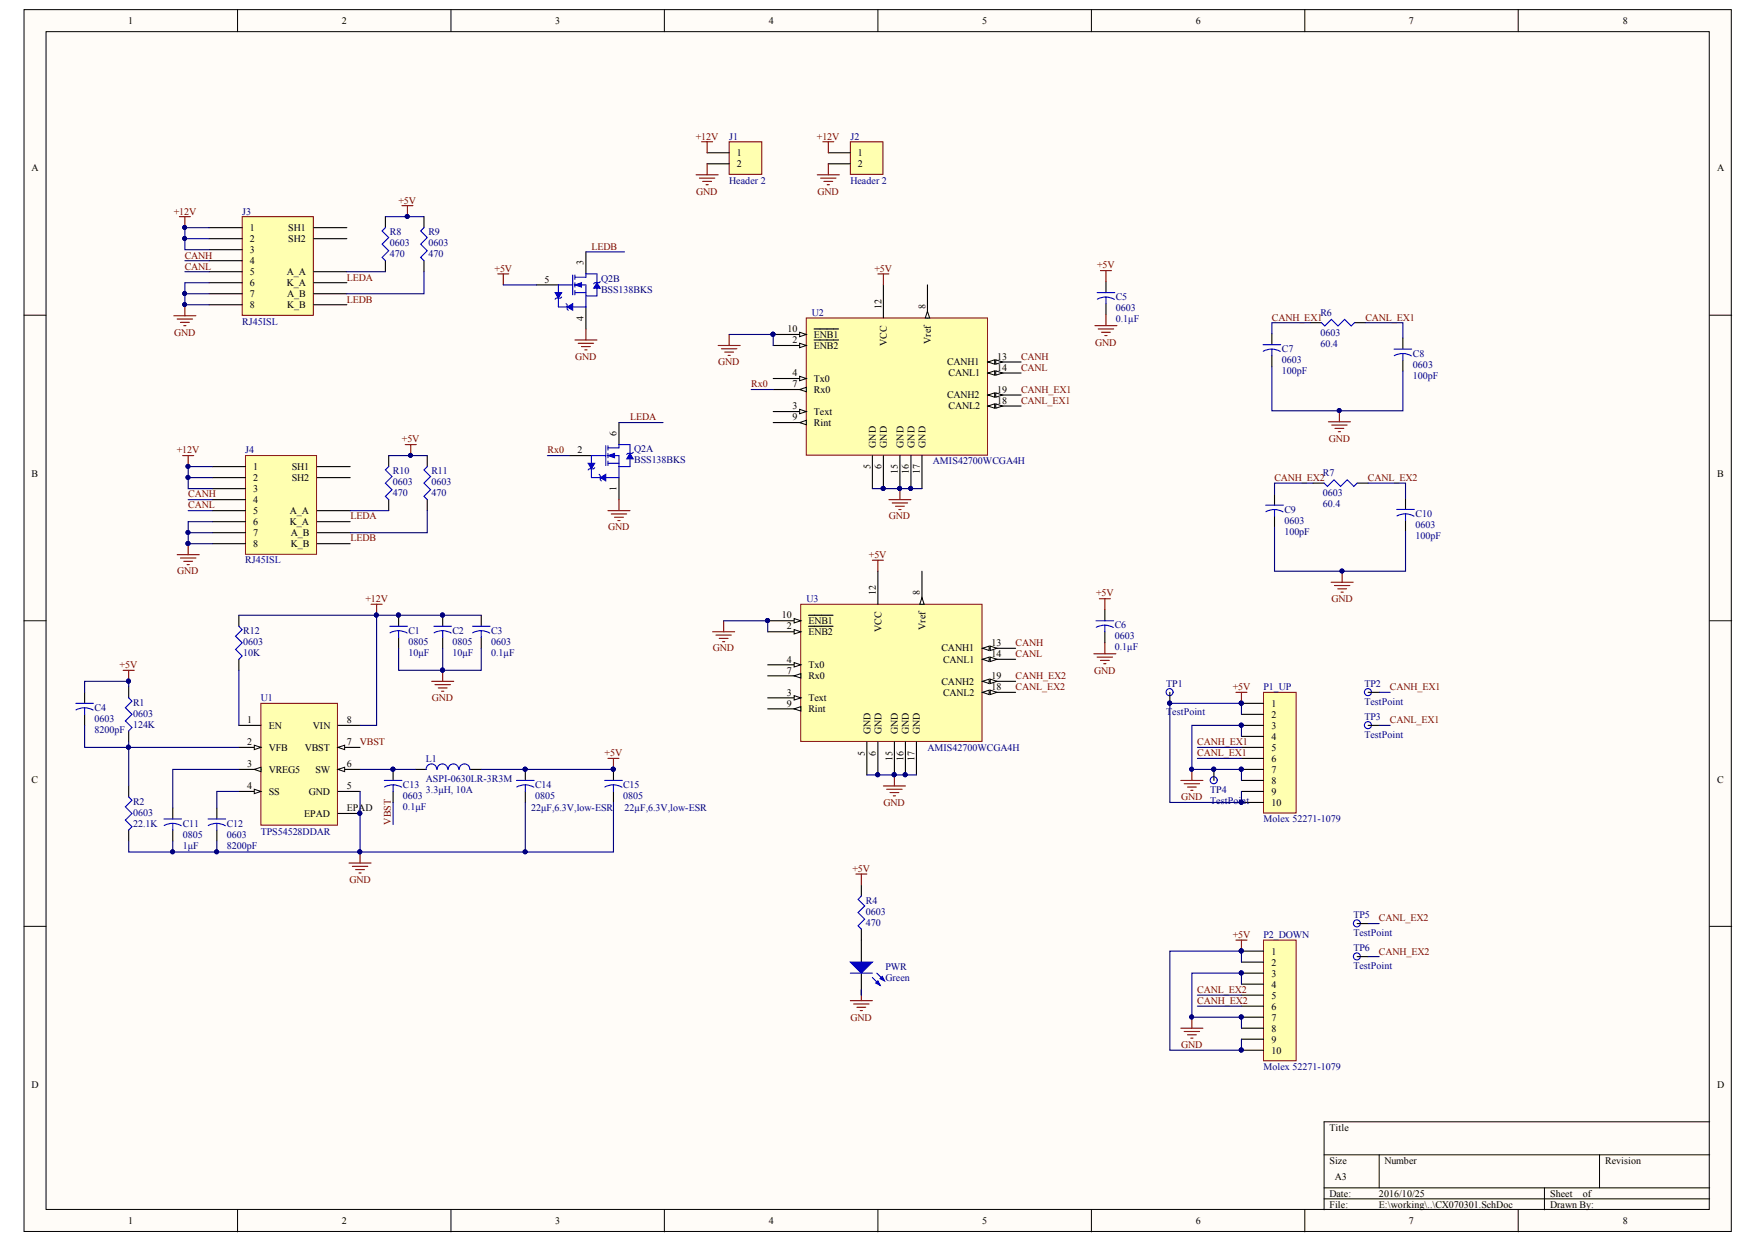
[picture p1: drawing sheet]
<svg xmlns="http://www.w3.org/2000/svg" width="297mm" height="210mm" viewBox="0 0 297 210" stroke-linecap="round" stroke-linejoin="round" font-family="sans-serif">
<g fill="#fffcf8" stroke="#000" stroke-width=".17">
<path d="M4.1 1.6h288.4v206.4h-288.4z"/>
<path d="M7.8 5.3h281v198.9h-281z"/>
</g>
<g fill="none" stroke="#000" stroke-width=".17">
<path d="M40.1 1.6v3.7M76.2 1.6v3.7M112.3 1.6v3.7M148.3 1.6v3.7M184.4 1.6v3.7M220.5 1.6v3.7M256.5 1.6v3.7M4.1 53.2h3.7M288.9 53.2h3.7M4.1 104.8h3.7M288.9 104.8h3.7M4.1 156.4h3.7"/>
<path d="M288.9 156.4h3.7M223.7 195h65.2M233 195v5.6M270.3 195v5.6M288.9 189.4h-65.2v14.9M40.1 204.3v3.7M76.2 204.3v3.7M112.3 204.3v3.7M148.3 204.3v3.7M184.4 204.3v3.7M220.5 204.3v3.7M223.7 200.6h65.2"/>
<path d="M223.7 202.5h65.2M256.5 204.3v3.7M261 200.6v3.7"/>
</g>
<path d="M40.9 36.6h12v16.6h-12z" fill="#ffffb0" stroke="#800000" stroke-width=".17"/>
<g fill="none" stroke="#000" stroke-width=".19">
<path d="M35.3 38.4h5.6M53 38.4h5.6M65.1 36.6v1.8M71.6 36.6v1.8M35.3 40.3h5.6M35.3 42.2h5.6M35.3 44h5.6M35.3 45.9h5.6M35.3 47.7h5.6M35.3 49.6h5.6M35.3 51.5h5.6M53 40.3h5.6"/>
<path d="M53 45.9h5.6M53 47.7h5.6M53 49.6h5.6M53 51.5h5.6M65.1 44v1.9M71.6 44v1.9"/>
</g>
<path d="M29.4 53.3h3.7M29.9 53.9h2.6M30.5 54.4h1.5M31.1 55h.3M31.2 51.5v1.8" fill="none" stroke="#800000" stroke-width=".19"/>
<circle cx="31.2" cy="51.4" r=".33" fill="#000080" stroke="#000080" stroke-width=".17"/>
<path d="M65.1 38.4l-.5 .6 1.1 1.1-1.1 1.1 1.1 1.1-1.1 1.2 .5 .5M71.6 38.4l-.5 .6 1.1 1.1-1.1 1.1 1.1 1.1-1.1 1.2 .5 .5" fill="none" stroke="#00f" stroke-width=".19"/>
<path d="M136.2 53.7h30.7v23.2h-30.7z" fill="#ffffb0" stroke="#800000" stroke-width=".17"/>
<path d="M130.6 58.3h5.6" fill="none" stroke="#000" stroke-width=".19"/>
<path d="M135.1 58l1.1 .3-1.1 .4z" fill="#fffcf8"/>
<path d="M135.1 58l1.1 .3-1.1 .4z" fill="none" stroke="#000" stroke-width=".17"/>
<path d="M137.5 57.4h4.2M130.6 69.5h5.6" fill="none" stroke="#000" stroke-width=".19"/>
<path d="M135.1 69.1l1.1 .4-1.1 .4z" fill="#fffcf8"/>
<path d="M135.1 69.1l1.1 .4-1.1 .4z" fill="none" stroke="#000" stroke-width=".17"/>
<path d="M130.6 63.9h5.6" fill="none" stroke="#000" stroke-width=".19"/>
<path d="M135.1 63.5l1.1 .4-1.1 .4z" fill="#fffcf8"/>
<path d="M135.1 63.5l1.1 .4-1.1 .4z" fill="none" stroke="#000" stroke-width=".17"/>
<path d="M130.6 65.8h5.6M147.4 76.9v5.6M149.3 76.9v5.6" fill="none" stroke="#000" stroke-width=".19"/>
<circle cx="149.2" cy="82.5" r=".33" fill="#000080" stroke="#000080" stroke-width=".17"/>
<path d="M135.1 65.8l1.1-.4v.8z" fill="#fffcf8"/>
<path d="M135.1 65.8l1.1-.4v.8z" fill="none" stroke="#000" stroke-width=".17"/>
<path d="M156.7 48.1v5.6" fill="none" stroke="#000" stroke-width=".19"/>
<path d="M156.7 52.6l.4 1.1h-.8z" fill="#fffcf8"/>
<path d="M156.7 52.6l.4 1.1h-.8z" fill="none" stroke="#000" stroke-width=".17"/>
<path d="M130.6 71.4h5.6" fill="none" stroke="#000" stroke-width=".19"/>
<path d="M135.1 71.4l1.1-.4v.7z" fill="#fffcf8"/>
<path d="M135.1 71.4l1.1-.4v.7z" fill="none" stroke="#000" stroke-width=".17"/>
<path d="M130.6 56.5h5.6" fill="none" stroke="#000" stroke-width=".19"/>
<path d="M135.1 56.1l1.1 .4-1.1 .4z" fill="#fffcf8"/>
<path d="M135.1 56.1l1.1 .4-1.1 .4z" fill="none" stroke="#000" stroke-width=".17"/>
<path d="M137.5 55.6h4.2M149.3 48.1v5.6M166.9 61.1h5.6" fill="none" stroke="#000" stroke-width=".19"/>
<circle cx="130.6" cy="56.4" r=".33" fill="#000080" stroke="#000080" stroke-width=".17"/>
<path d="M166.9 61.1l1.2-.3v.7z" fill="#fffcf8"/>
<path d="M166.9 61.1l1.2-.3v.7z" fill="none" stroke="#000" stroke-width=".17"/>
<path d="M168.2 60.8l1.2 .3-1.2 .4z" fill="#fffcf8"/>
<path d="M168.2 60.8l1.2 .3-1.2 .4z" fill="none" stroke="#000" stroke-width=".17"/>
<path d="M166.9 63h5.6" fill="none" stroke="#000" stroke-width=".19"/>
<path d="M166.9 63l1.2-.4v.8z" fill="#fffcf8"/>
<path d="M166.9 63l1.2-.4v.8z" fill="none" stroke="#000" stroke-width=".17"/>
<path d="M168.2 62.6l1.2 .4-1.2 .4z" fill="#fffcf8"/>
<path d="M168.2 62.6l1.2 .4-1.2 .4z" fill="none" stroke="#000" stroke-width=".17"/>
<path d="M152.1 76.9v5.6M153.9 76.9v5.6M155.8 76.9v5.6M166.9 68.6h5.6" fill="none" stroke="#000" stroke-width=".19"/>
<g fill="#000080" stroke="#000080" stroke-width=".17">
<circle cx="152" cy="82.5" r=".33"/>
<circle cx="153.9" cy="82.5" r=".33"/>
</g>
<path d="M166.9 68.6l1.2-.4v.7z" fill="#fffcf8"/>
<path d="M166.9 68.6l1.2-.4v.7z" fill="none" stroke="#000" stroke-width=".17"/>
<path d="M168.2 68.2l1.2 .4-1.2 .3z" fill="#fffcf8"/>
<path d="M168.2 68.2l1.2 .4-1.2 .3z" fill="none" stroke="#000" stroke-width=".17"/>
<path d="M166.9 66.7h5.6" fill="none" stroke="#000" stroke-width=".19"/>
<path d="M166.9 66.7l1.2-.4v.8z" fill="#fffcf8"/>
<path d="M166.9 66.7l1.2-.4v.8z" fill="none" stroke="#000" stroke-width=".17"/>
<path d="M168.2 66.3l1.2 .4-1.2 .4z" fill="#fffcf8"/>
<path d="M168.2 66.3l1.2 .4-1.2 .4z" fill="none" stroke="#000" stroke-width=".17"/>
<g fill="#000080" stroke="#000080" stroke-width=".17">
<circle cx="149.2" cy="82.5" r=".33"/>
<circle cx="130.6" cy="56.4" r=".33"/>
<circle cx="152" cy="82.5" r=".33"/>
<circle cx="153.9" cy="82.5" r=".33"/>
</g>
<path d="M121.3 58.3h3.8M121.9 58.9h2.6M122.5 59.5h1.4M123.2 56.5v1.8M148.3 46.3h1.9M149.3 46.3v1.8M123 60h.4M150.2 84.4h3.7M150.8 84.9h2.6M151.3 85.5h1.5M151.9 86h.3M152.1 82.5v1.9" fill="none" stroke="#800000" stroke-width=".19"/>
<path d="M135.3 102h30.6v23.2h-30.6z" fill="#ffffb0" stroke="#800000" stroke-width=".17"/>
<path d="M129.7 106.7h5.6" fill="none" stroke="#000" stroke-width=".19"/>
<path d="M134.2 106.3l1.1 .4-1.1 .4z" fill="#fffcf8"/>
<path d="M134.2 106.3l1.1 .4-1.1 .4z" fill="none" stroke="#000" stroke-width=".17"/>
<path d="M129.7 117.8h5.6M136.6 105.8h4.2" fill="none" stroke="#000" stroke-width=".19"/>
<path d="M134.2 117.5l1.1 .3-1.1 .4z" fill="#fffcf8"/>
<path d="M134.2 117.5l1.1 .3-1.1 .4z" fill="none" stroke="#000" stroke-width=".17"/>
<path d="M129.7 112.3h5.6" fill="none" stroke="#000" stroke-width=".19"/>
<path d="M134.2 111.9l1.1 .4-1.1 .3z" fill="#fffcf8"/>
<path d="M134.2 111.9l1.1 .4-1.1 .3z" fill="none" stroke="#000" stroke-width=".17"/>
<path d="M129.7 114.1h5.6M146.5 125.3v5.6M148.3 125.3v5.6" fill="none" stroke="#000" stroke-width=".19"/>
<circle cx="148.3" cy="130.8" r=".33" fill="#000080" stroke="#000080" stroke-width=".17"/>
<path d="M134.2 114.1l1.1-.3v.7z" fill="#fffcf8"/>
<path d="M134.2 114.1l1.1-.3v.7z" fill="none" stroke="#000" stroke-width=".17"/>
<path d="M155.8 96.5v5.5" fill="none" stroke="#000" stroke-width=".19"/>
<path d="M155.8 100.9l.3 1.1h-.7z" fill="#fffcf8"/>
<path d="M155.8 100.9l.3 1.1h-.7z" fill="none" stroke="#000" stroke-width=".17"/>
<path d="M129.7 119.7h5.6" fill="none" stroke="#000" stroke-width=".19"/>
<path d="M134.2 119.7l1.1-.4v.8z" fill="#fffcf8"/>
<path d="M134.2 119.7l1.1-.4v.8z" fill="none" stroke="#000" stroke-width=".17"/>
<path d="M129.7 104.8h5.6" fill="none" stroke="#000" stroke-width=".19"/>
<path d="M134.2 104.5l1.1 .3-1.1 .4z" fill="#fffcf8"/>
<path d="M134.2 104.5l1.1 .3-1.1 .4z" fill="none" stroke="#000" stroke-width=".17"/>
<path d="M148.3 96.5v5.5M136.6 103.9h4.2M166 109.5h5.6" fill="none" stroke="#000" stroke-width=".19"/>
<circle cx="129.7" cy="104.8" r=".33" fill="#000080" stroke="#000080" stroke-width=".17"/>
<path d="M166 109.5l1.1-.4v.7z" fill="#fffcf8"/>
<path d="M166 109.5l1.1-.4v.7z" fill="none" stroke="#000" stroke-width=".17"/>
<path d="M167.3 109.1l1.1 .4-1.1 .3z" fill="#fffcf8"/>
<path d="M167.3 109.1l1.1 .4-1.1 .3z" fill="none" stroke="#000" stroke-width=".17"/>
<path d="M166 111.3h5.6" fill="none" stroke="#000" stroke-width=".19"/>
<path d="M166 111.3l1.1-.3v.7z" fill="#fffcf8"/>
<path d="M166 111.3l1.1-.3v.7z" fill="none" stroke="#000" stroke-width=".17"/>
<path d="M167.3 111l1.1 .3-1.1 .4z" fill="#fffcf8"/>
<path d="M167.3 111l1.1 .3-1.1 .4z" fill="none" stroke="#000" stroke-width=".17"/>
<path d="M166 116.9h5.6M151.1 125.3v5.6M153 125.3v5.6M154.8 125.3v5.6" fill="none" stroke="#000" stroke-width=".19"/>
<g fill="#000080" stroke="#000080" stroke-width=".17">
<circle cx="151.1" cy="130.8" r=".33"/>
<circle cx="152.9" cy="130.8" r=".33"/>
</g>
<path d="M166 116.9l1.1-.4v.8z" fill="#fffcf8"/>
<path d="M166 116.9l1.1-.4v.8z" fill="none" stroke="#000" stroke-width=".17"/>
<path d="M167.3 116.5l1.1 .4-1.1 .4z" fill="#fffcf8"/>
<path d="M167.3 116.5l1.1 .4-1.1 .4z" fill="none" stroke="#000" stroke-width=".17"/>
<path d="M166 115.1h5.6" fill="none" stroke="#000" stroke-width=".19"/>
<path d="M166 115.1l1.1-.4v.7z" fill="#fffcf8"/>
<path d="M166 115.1l1.1-.4v.7z" fill="none" stroke="#000" stroke-width=".17"/>
<path d="M167.3 114.7l1.1 .4-1.1 .3z" fill="#fffcf8"/>
<path d="M167.3 114.7l1.1 .4-1.1 .3z" fill="none" stroke="#000" stroke-width=".17"/>
<g fill="#000080" stroke="#000080" stroke-width=".17">
<circle cx="148.3" cy="130.8" r=".33"/>
<circle cx="129.7" cy="104.8" r=".33"/>
<circle cx="151.1" cy="130.8" r=".33"/>
<circle cx="152.9" cy="130.8" r=".33"/>
</g>
<path d="M147.4 94.6h1.9M148.3 94.6v1.9M120.4 106.7h3.7M121 107.2h2.6M121.5 107.8h1.5M122.1 108.4h.4M122.3 104.8v1.9M149.3 132.7h3.7M149.8 133.3h2.6M150.4 133.8h1.5M150.9 134.4h.4M151.1 130.9v1.8" fill="none" stroke="#800000" stroke-width=".19"/>
<path d="M41.5 76.9h12v16.7h-12z" fill="#ffffb0" stroke="#800000" stroke-width=".17"/>
<g fill="none" stroke="#000" stroke-width=".19">
<path d="M214.9 56.4v1.8M221.4 54.5h1.9M228.9 54.5h1.8M237 57.1v1.9M35.9 78.8h5.6M53.6 78.8h5.6M214.9 60.1v1.8M237 60.8v1.9M35.9 80.7h5.6M35.9 82.5h5.6M35.9 84.4h5.6M35.9 86.2h5.6"/>
<path d="M35.9 88.1h5.6M35.9 90h5.6M35.9 91.8h5.6M53.6 80.7h5.6M53.6 86.2h5.6M53.6 88.1h5.6M53.6 90h5.6M53.6 91.8h5.6M215.3 83.4v1.9M215.3 87.2v1.8M221.9 81.6h1.8M229.3 81.6h1.9"/>
<path d="M237.5 84.2v1.8M237.5 87.9v1.8"/>
</g>
<g fill="none" stroke="#00f" stroke-width=".19">
<path d="M213.4 58.2h3M214.9 59l.7 .1 .7 .2M214.9 59h-.8l-.7 .3M214.9 59v1.1M223.3 54.5l.5 .5 1.2-1.1 1.1 1.1 1.1-1.1 1.1 1.1 .6-.5M235.5 59h3M237 59.7l.8 .1 .7 .3M237 59.7l-.7 .1-.7 .3M237 59.7v1.1M213.9 85.3h2.9M215.3 86l.8 .2 .7 .2M215.3 86l-.7 .1-.7 .3"/>
<path d="M215.3 86v1.2M223.7 81.6l.6 .5 1.1-1.1 1.1 1.1 1.1-1.1 1.2 1.1 .5-.5M236 86h3M237.5 86.8l.7 .1 .7 .3M237.5 86.8l-.8 .1-.7 .2M237.5 86.8v1.1"/>
</g>
<path d="M224.5 71.2h3.7M225 71.8h2.6M225.6 72.3h1.5M226.1 72.9h.4M226.3 69.4v1.8M224.9 98.3h3.7M225.5 98.9h2.6M226 99.4h1.5M226.6 100h.4M226.8 96.5v1.8" fill="none" stroke="#800000" stroke-width=".19"/>
<g fill="#000080" stroke="#000080" stroke-width=".17">
<circle cx="226.3" cy="69.3" r=".33"/>
<circle cx="226.7" cy="96.4" r=".33"/>
</g>
<path d="M123.2 23.9h5.5v5.5h-5.5z" fill="#ffffb0" stroke="#800000" stroke-width=".17"/>
<path d="M119.5 25.8h3.7M119.5 27.7h3.7" fill="none" stroke="#000" stroke-width=".19"/>
<path d="M117.6 29.5h3.7M118.2 30.1h2.6M118.5 23.9h1.9M118.7 30.6h1.5M119.3 31.2h.4M119.5 23.9v1.9M119.5 27.7v1.8M143.7 169h3.7M144.2 169.5h2.6M144.8 170.1h1.5M145.4 170.7h.3M145.5 167.1v1.9" fill="none" stroke="#800000" stroke-width=".19"/>
<path d="M143.7 23.9h5.5v5.5h-5.5z" fill="#ffffb0" stroke="#800000" stroke-width=".17"/>
<path d="M140 25.8h3.7M140 27.7h3.7M145.5 149.5v1.8M145.5 156.9v5.6M145.5 164.3v3.8" fill="none" stroke="#000" stroke-width=".19"/>
<path d="M138.1 29.5h3.7M138.7 30.1h2.6M139 23.9h1.9M139.2 30.6h1.5M139.8 31.2h.3M140 23.9v1.9M140 27.7v1.8" fill="none" stroke="#800000" stroke-width=".19"/>
<path d="M145.5 151.3l-.5 .6 1.1 1.1-1.1 1.1 1.1 1.1-1.1 1.1 .5 .6" fill="none" stroke="#00f" stroke-width=".19"/>
<path d="M143.7 162.5h3.7l-1.9 1.8z" fill="#00f"/>
<path d="M143.7 162.5h3.7l-1.9 1.8zM147.4 165.1l1.3 1.3M148.1 164.3l1.3 1.3" fill="none" stroke="#00f" stroke-width=".19"/>
<path d="M148 166l.3-.4 .4 .8z" fill="#00f"/>
<path d="M148 166l.3-.4 .4 .8z" fill="none" stroke="#00f" stroke-width=".19"/>
<path d="M148.7 165.3l.4-.4 .3 .7z" fill="#00f"/>
<path d="M99.9 76.9h2.5M102.4 75.3v3.3M102.7 75.6h1.9M102.7 76.9h1.9v1.9M102.7 78.2h1.9M102.7 75.3v.7M102.7 76.6v.7M102.7 77.9v.7M143.7 164.3h3.7M148.7 165.3l.4-.4 .3 .7z" fill="none" stroke="#00f" stroke-width=".19"/>
<path d="M144.6 147.6h1.9M145.5 147.6v1.9" fill="none" stroke="#800000" stroke-width=".19"/>
<path d="M96.2 76.9h3.7M104.6 71.4v3.7M104.6 80.7v3.7" fill="none" stroke="#000" stroke-width=".19"/>
<path d="M102.7 76.9l1.1-.3v.7z" fill="#00f"/>
<path d="M102.7 76.9l1.1-.3v.7z" fill="none" stroke="#00f" stroke-width=".17"/>
<path d="M104.6 75.6v-.5h1.8v1.5M106.4 77.5v1.3h-1.8" fill="none" stroke="#00f" stroke-width=".19"/>
<path d="M106.4 76.6l.6 .9h-1.1z" fill="#00f"/>
<path d="M106.4 76.6l.6 .9h-1.1z" fill="none" stroke="#00f" stroke-width=".17"/>
<path d="M107 76.4l-.2 .2h-.7l-.2 .2" fill="none" stroke="#00f" stroke-width=".19"/>
<path d="M99.4 78.2h1.1l-.6 1z" fill="#00f"/>
<path d="M99.4 78.2h1.1l-.6 1z" fill="none" stroke="#00f" stroke-width=".17"/>
<path d="M100.5 79l-.2 .2h-.7l-.2 .2" fill="none" stroke="#00f" stroke-width=".19"/>
<path d="M101.4 80.7l1-.6v1.1z" fill="#00f"/>
<path d="M101.4 80.7l1-.6v1.1z" fill="none" stroke="#00f" stroke-width=".17"/>
<path d="M94.3 48.1h2.5M96.8 46.4v3.4M97.1 46.8h1.9M97.1 48.1h1.9v1.9M97.1 49.4h1.9M97.1 46.4v.8M97.1 47.7v.8M97.1 49v.8M99.9 76.9v3.8h4.7v-1.9M101.2 80.1l.2 .2v.7l.2 .2" fill="none" stroke="#00f" stroke-width=".19"/>
<path d="M102.7 86.2h3.7M103.3 86.8h2.6M103.8 87.3h1.5M104.4 87.9h.4M104.6 84.4v1.8" fill="none" stroke="#800000" stroke-width=".19"/>
<path d="M90.6 48.1h3.7M99 42.5v3.8M99 51.8v3.8" fill="none" stroke="#000" stroke-width=".19"/>
<path d="M97.1 48.1l1.2-.4v.8z" fill="#00f"/>
<path d="M97.1 48.1l1.2-.4v.8z" fill="none" stroke="#00f" stroke-width=".17"/>
<path d="M99 46.8v-.5h1.9v1.4M100.9 48.7v1.3h-1.9" fill="none" stroke="#00f" stroke-width=".19"/>
<path d="M100.9 47.7l.5 1h-1.1z" fill="#00f"/>
<path d="M100.9 47.7l.5 1h-1.1z" fill="none" stroke="#00f" stroke-width=".17"/>
<path d="M101.4 47.6l-.2 .1h-.7l-.2 .2" fill="none" stroke="#00f" stroke-width=".19"/>
<path d="M93.8 49.4h1.1l-.6 .9z" fill="#00f"/>
<path d="M93.8 49.4h1.1l-.6 .9z" fill="none" stroke="#00f" stroke-width=".17"/>
<path d="M94.9 50.2l-.2 .1h-.7l-.2 .2" fill="none" stroke="#00f" stroke-width=".19"/>
<path d="M95.8 51.8l1-.5v1.1z" fill="#00f"/>
<path d="M95.8 51.8l1-.5v1.1z" fill="none" stroke="#00f" stroke-width=".17"/>
<path d="M94.3 48.1v3.7h4.7v-1.8M95.6 51.3l.2 .2v.7l.2 .2M185.4 49.4h3M186.9 50.2l.7 .1 .7 .3M186.9 50.2h-.8l-.7 .3M186.9 50.2v1.1M65.7 78.8l-.6 .6 1.1 1.1-1.1 1.1 1.1 1.1-1.1 1.1 .6 .6M72.2 78.8l-.6 .6 1.2 1.1-1.2 1.1 1.2 1.1-1.2 1.1 .6 .6M185.2 104.8h3M186.7 105.6l.7 .1 .7 .3M186.7 105.6l-.8 .1-.7 .2M186.7 105.6v1.1" fill="none" stroke="#00f" stroke-width=".19"/>
<g fill="none" stroke="#800000" stroke-width=".19">
<path d="M67.9 34.7h1.9M68.8 34.7v1.9M97.1 57.4h3.8M97.7 58h2.6M98.3 58.5h1.4M98.8 59.1h.4M99 55.6v1.8M185 55h3.7M185.6 55.6h2.6M185.9 45.7h1.9M186.1 56.1h1.5M186.7 56.7h.4"/>
<path d="M186.9 45.7v1.9M186.9 53.1v1.9M68.5 75.1h1.8M69.4 75.1v1.8M29.9 93.7h3.8M30.5 94.2h2.6M31.1 94.8h1.4M31.6 95.3h.4M31.8 91.8v1.9M184.8 110.4h3.7M185.4 111h2.6M185.7 101.1h1.9"/>
<path d="M185.9 111.5h1.5M186.5 112.1h.4M186.7 101.1v1.9M186.7 108.5v1.9"/>
</g>
<path d="M186.9 47.6v1.8M186.9 51.3v1.8M65.7 76.9v1.9M72.2 76.9v1.9M65.7 84.4v1.8M72.2 84.4v1.8M186.7 103v1.8M186.7 106.7v1.8" fill="none" stroke="#000" stroke-width=".19"/>
<g fill="#000080" stroke="#000080" stroke-width=".17">
<circle cx="69.3" cy="76.9" r=".33"/>
<circle cx="68.8" cy="36.5" r=".33"/>
<circle cx="31.8" cy="91.8" r=".33"/>
</g>
<path d="M213.5 116.9h5.5v20.4h-5.5z" fill="#ffffb0" stroke="#800000" stroke-width=".17"/>
<path d="M209.8 118.8h3.7M209.8 120.6h3.7M209.8 122.5h3.7M209.8 124.4h3.7M209.8 126.2h3.7M209.8 128.1h3.7M209.8 129.9h3.7M209.8 131.8h3.7M209.8 133.7h3.7M209.8 135.5h3.7" fill="none" stroke="#000" stroke-width=".19"/>
<g fill="#000080" stroke="#000080" stroke-width=".17">
<circle cx="209.7" cy="118.7" r=".33"/>
<circle cx="209.7" cy="122.5" r=".33"/>
<circle cx="209.7" cy="129.9" r=".33"/>
<circle cx="209.7" cy="135.5" r=".33"/>
<circle cx="201.3" cy="129.9" r=".33"/>
</g>
<path d="M208.8 116.9h1.9M209.8 116.9v1.9M199.5 131.8h3.7M200.1 132.3h2.6M200.6 132.9h1.5M201.2 133.5h.4M201.4 129.9v1.9" fill="none" stroke="#800000" stroke-width=".19"/>
<path d="M213.5 158.8h5.5v20.3h-5.5z" fill="#ffffb0" stroke="#800000" stroke-width=".17"/>
<g fill="none" stroke="#000" stroke-width=".19">
<path d="M40.4 103.9v1.9M40.4 111.3v1.9M67.4 103.9v1.9M67.4 107.6v1.9M74.8 103.9v1.9M74.8 107.6v1.9M81.3 103.9v1.9M81.3 107.6v1.9M66.4 129.9v1.9M66.4 133.7v1.8M70.1 129.9h1.9M79.5 129.9h1.8"/>
<path d="M209.8 160.6h3.7M209.8 162.5h3.7M209.8 164.3h3.7M209.8 166.2h3.7M209.8 168.1h3.7M209.8 169.9h3.7M209.8 171.8h3.7M209.8 173.6h3.7M209.8 175.5h3.7M209.8 177.3h3.7"/>
</g>
<g fill="#000080" stroke="#000080" stroke-width=".17">
<circle cx="209.7" cy="160.6" r=".33"/>
<circle cx="209.7" cy="164.3" r=".33"/>
<circle cx="209.7" cy="171.7" r=".33"/>
<circle cx="209.7" cy="177.3" r=".33"/>
<circle cx="201.3" cy="171.7" r=".33"/>
<circle cx="63.6" cy="103.9" r=".33"/>
<circle cx="67.3" cy="103.9" r=".33"/>
<circle cx="74.8" cy="103.9" r=".33"/>
<circle cx="74.8" cy="113.2" r=".33"/>
<circle cx="103.6" cy="129.9" r=".33"/>
<circle cx="66.4" cy="129.9" r=".33"/>
<circle cx="60.8" cy="143.8" r=".33"/>
</g>
<g fill="none" stroke="#800000" stroke-width=".19">
<path d="M62.7 102h1.9M63.6 102v1.9M72.9 115.1h3.8M73.5 115.6h2.6M74.1 116.2h1.4M74.6 116.7h.4M74.8 113.2v1.9M102.7 128.1h1.9M103.7 128.1v1.8M59 145.7h3.7M59.5 146.3h2.6M60.1 146.9h1.5"/>
<path d="M60.7 147.4h.3M60.8 143.9v1.8M208.8 158.8h1.9M209.8 158.8v1.8M199.5 173.6h3.7M200.1 174.2h2.6M200.6 174.7h1.5M201.2 175.3h.4M201.4 171.8v1.8"/>
</g>
<g fill="none" stroke="#00f" stroke-width=".19">
<path d="M40.4 105.8l.5 .5-1.1 1.1 1.1 1.1-1.1 1.2 1.1 1.1-.5 .5M65.9 105.8h2.9M67.4 106.5l.7 .1 .7 .3M67.4 106.5l-.8 .1-.7 .3M67.4 106.5v1.1M73.3 105.8h3M74.8 106.5l.7 .1 .7 .3M74.8 106.5l-.8 .1-.7 .3M74.8 106.5v1.1M79.8 105.8h3M81.3 106.5l.8 .1 .6 .3M81.3 106.5l-.7 .1-.7 .3"/>
<path d="M81.3 106.5v1.1M64.9 131.8h3M66.4 132.5l.8 .1 .7 .3M66.4 132.5l-.7 .1-.7 .3M66.4 132.5v1.2M73.8 129.9a.89 .89 0 0 0-.9-.9 .89 .89 0 0 0-.9 .9M75.6 129.9a.88 .88 0 0 0-.8-.9 .88 .88 0 0 0-.9 .9M77.5 129.9a.88 .88 0 0 0-.9-.9 .88 .88 0 0 0-.9 .9M79.4 129.9a.89 .89 0 0 0-.9-.9 .89 .89 0 0 0-.9 .9"/>
</g>
<path d="M44.1 118.8h12.9v20.5h-12.9z" fill="#ffffb0" stroke="#800000" stroke-width=".17"/>
<path d="M40.4 122.5h3.7M40.4 126.2h3.7" fill="none" stroke="#000" stroke-width=".19"/>
<path d="M43 125.8l1.1 .4-1.1 .4z" fill="#fffcf8"/>
<path d="M43 125.8l1.1 .4-1.1 .4z" fill="none" stroke="#000" stroke-width=".17"/>
<path d="M40.4 129.9h3.7" fill="none" stroke="#000" stroke-width=".19"/>
<path d="M43 129.9l1.1-.3v.7z" fill="#fffcf8"/>
<path d="M43 129.9l1.1-.3v.7z" fill="none" stroke="#000" stroke-width=".17"/>
<path d="M40.4 133.7h3.7" fill="none" stroke="#000" stroke-width=".19"/>
<path d="M43 133.3l1.1 .4-1.1 .3z" fill="#fffcf8"/>
<path d="M43 133.3l1.1 .4-1.1 .3z" fill="none" stroke="#000" stroke-width=".17"/>
<path d="M57.1 133.7h3.7M57.1 129.9h3.7" fill="none" stroke="#000" stroke-width=".19"/>
<path d="M57.1 129.9l1.1-.3v.7z" fill="#fffcf8"/>
<path d="M57.1 129.9l1.1-.3v.7z" fill="none" stroke="#000" stroke-width=".17"/>
<path d="M57.1 126.2h3.7" fill="none" stroke="#000" stroke-width=".19"/>
<path d="M57.1 126.2l1.1-.4v.8z" fill="#fffcf8"/>
<path d="M57.1 126.2l1.1-.4v.8z" fill="none" stroke="#000" stroke-width=".17"/>
<g fill="none" stroke="#000" stroke-width=".19">
<path d="M14.3 116.9v1.9M21.7 116v1.8M197.7 116.9v1.9M231.2 116.9h1.8M14.3 120.6v1.9M21.7 123.4v1.9M21.7 132.7v1.9M29.2 136.4v1.9M36.6 136.4v1.9M57.1 122.5h3.7M57.1 137.4h3.7M88.8 129.9v1.9"/>
<path d="M88.8 133.7v1.8M103.7 129.9v1.9M103.7 133.7v1.8M205.1 129.9v1.9M231.2 122.5h1.8M21.7 140.2v1.8M29.2 140.2v1.8M36.6 140.2v1.8M229.3 156h1.9M229.3 161.5h1.9"/>
</g>
<g fill="#000080" stroke="#000080" stroke-width=".17">
<circle cx="60.8" cy="137.3" r=".33"/>
<circle cx="88.7" cy="129.9" r=".33"/>
<circle cx="103.6" cy="129.9" r=".33"/>
<circle cx="21.7" cy="115" r=".33"/>
<circle cx="31.2" cy="38.4" r=".33"/>
<circle cx="31.8" cy="78.8" r=".33"/>
<circle cx="31.2" cy="40.3" r=".33"/>
<circle cx="31.2" cy="49.6" r=".33"/>
<circle cx="149.2" cy="82.5" r=".33"/>
<circle cx="152" cy="82.5" r=".33"/>
<circle cx="153.9" cy="82.5" r=".33"/>
<circle cx="148.3" cy="130.8" r=".33"/>
<circle cx="151.1" cy="130.8" r=".33"/>
<circle cx="152.9" cy="130.8" r=".33"/>
<circle cx="226.3" cy="69.3" r=".33"/>
<circle cx="226.7" cy="96.4" r=".33"/>
<circle cx="130.6" cy="56.4" r=".33"/>
<circle cx="129.7" cy="104.8" r=".33"/>
<circle cx="68.8" cy="36.5" r=".33"/>
<circle cx="69.3" cy="76.9" r=".33"/>
<circle cx="31.8" cy="91.8" r=".33"/>
<circle cx="31.8" cy="89.9" r=".33"/>
<circle cx="31.8" cy="80.6" r=".33"/>
<circle cx="209.7" cy="135.5" r=".33"/>
<circle cx="197.6" cy="118.7" r=".33"/>
<circle cx="209.7" cy="118.7" r=".33"/>
<circle cx="209.7" cy="177.3" r=".33"/>
<circle cx="209.7" cy="160.6" r=".33"/>
<circle cx="209.7" cy="164.3" r=".33"/>
<circle cx="201.3" cy="171.7" r=".33"/>
<circle cx="209.7" cy="171.7" r=".33"/>
<circle cx="209.7" cy="129.9" r=".33"/>
<circle cx="205.1" cy="129.9" r=".33"/>
<circle cx="201.3" cy="129.9" r=".33"/>
<circle cx="209.7" cy="122.5" r=".33"/>
<circle cx="74.8" cy="113.2" r=".33"/>
<circle cx="63.6" cy="103.9" r=".33"/>
<circle cx="66.4" cy="129.9" r=".33"/>
<circle cx="67.3" cy="103.9" r=".33"/>
<circle cx="74.8" cy="103.9" r=".33"/>
<circle cx="88.7" cy="143.8" r=".33"/>
<circle cx="60.8" cy="143.8" r=".33"/>
<circle cx="36.6" cy="143.8" r=".33"/>
<circle cx="29.2" cy="143.8" r=".33"/>
<circle cx="21.7" cy="126.2" r=".33"/>
<circle cx="31.2" cy="51.4" r=".33"/>
</g>
<g fill="none" stroke="#00f" stroke-width=".19">
<path d="M12.8 118.8h3M14.3 119.5l.7 .1 .7 .3M14.3 119.5l-.8 .1-.7 .3M14.3 119.5v1.1M21.7 117.8l.6 .6-1.1 1.1 1.1 1.1-1.1 1.1 1.1 1.2-.6 .5M21.7 134.6l.6 .5-1.1 1.2 1.1 1.1-1.1 1.1 1.1 1.1-.6 .6M27.7 138.3h3M29.2 139l.7 .1 .7 .3M29.2 139l-.8 .1-.7 .3M29.2 139v1.2M35.1 138.3h3M36.6 139l.8 .1 .7 .3"/>
<path d="M36.6 139l-.7 .1-.7 .3M36.6 139v1.2M87.3 131.8h2.9M88.8 132.5l.7 .1 .7 .3M88.8 132.5l-.8 .1-.7 .3M88.8 132.5v1.2M102.2 131.8h2.9M103.7 132.5l.7 .1 .7 .3M103.7 132.5l-.8 .1-.7 .3M103.7 132.5v1.2"/>
<circle cx="197.6" cy="116.9" r=".59"/>
<circle cx="231.1" cy="116.9" r=".6"/>
<circle cx="205.1" cy="131.8" r=".6"/>
<circle cx="231.1" cy="122.5" r=".6"/>
<circle cx="229.3" cy="155.9" r=".59"/>
<circle cx="229.3" cy="161.5" r=".59"/>
</g>
<path d="M30.3 36.6h1.9M31.2 36.6v1.8M84.1 46.3h1.9M85 46.3v1.8M30.9 76.9h1.8M31.8 76.9v1.9M20.8 113.2h1.9M21.7 113.2v1.9" fill="none" stroke="#800000" stroke-width=".19"/>
<g fill="none" stroke="#000080" stroke-width=".19">
<path d="M35.3 38.4h-4.1v3.8h4.1M65.1 36.6h6.5M31.2 40.3h4.1M31.2 44h4.1M31.2 45.9h4.1M31.2 49.6h4.1M35.3 47.7h-4.1v3.8h4.1M58.6 45.9h6.5M71.6 45.9v3.7h-13M85 48.1h5.6M99 42.5h6.5M123.2 56.5h7.4v1.8"/>
<path d="M221.4 54.5h-6.5v1.9M230.7 54.5h6.3v2.6M35.9 78.8h-4.1v3.7h4.1M65.7 76.9h6.5M92.5 76.9h3.7M104.6 71.4h7.4M126.9 65.8h3.7M214.9 61.9v7.5h22.1v-6.7M31.8 86.2h4.1M31.8 80.7h4.1M31.8 84.4h4.1M31.8 90h4.1"/>
<path d="M35.9 88.1h-4.1v3.7h4.1M59.2 86.2h6.5M72.2 86.2v3.8h-13M147.4 82.5h8.4M215.3 89v7.5h22.2v-6.8M221.9 81.6h-6.6v1.8M231.2 81.6h6.3v2.6M21.7 116v-.9h-7.4v1.8M40.4 113.2v9.3M40.4 103.9h23.2M67.4 109.5v3.7h7.4v-3.7M81.3 109.5v3.7h-6.5"/>
<path d="M81.3 103.9h-17.7v18.6h-2.8M122.3 104.8h7.4v1.9M233 116.9h1.9M14.3 122.5v3.7h26.1M21.7 125.3v7.4M40.4 133.7h-3.8v2.7M40.4 129.9h-11.2v6.5M60.8 129.9h9.3M60.8 133.7v10.2h28v-8.4M66.4 135.5v3.7M81.3 129.9h22.4M103.7 135.5v8.4h-14.9"/>
<path d="M146.5 130.9h8.3M202.3 126.2h7.5M202.3 128.1h7.5M209.8 120.6v-1.8h-12.1v16.7h12.1v-1.8M209.8 124.4v-1.9h-8.4v7.4h8.4v1.9M233 122.5h1.9M21.7 142v1.9h7.5M29.2 142v1.9h7.4M36.6 142v1.9h24.2M231.2 156h1.8M145.5 167.1v1M202.3 168.1h7.5"/>
<path d="M202.3 169.9h7.5M209.8 162.5v-1.9h-12.1v16.7h12.1v-1.8M209.8 166.2v-1.9h-8.4v7.5h8.4v1.8M231.2 161.5h1.8"/>
</g>
<g font-size="1.7">
<text x="21.7" y="4.1">1</text>
<text x="57.8" y="4.1">2</text>
<text x="93.8" y="4.1">3</text>
<text x="129.9" y="4.1">4</text>
<text x="165.9" y="4.1">5</text>
<text x="202" y="4.1">6</text>
<text x="238.1" y="4.1">7</text>
<text x="274.2" y="4.1">8</text>
<text x="5.3" y="28.9">A</text>
<text x="124.5" y="26.4">1</text>
<text x="124.5" y="28.2">2</text>
<text x="145" y="26.4">1</text>
<text x="145" y="28.2">2</text>
<text x="290.2" y="28.9">A</text>
<text x="42.2" y="39">1</text>
<text x="42.2" y="40.9">2</text>
<text x="48.7" y="39">SH1</text>
<text x="48.7" y="40.9">SH2</text>
<text x="42.2" y="42.8">3</text>
<text x="42.2" y="44.6">4</text>
<text x="42.2" y="46.5">5</text>
<text x="48.5" y="46.5">A_A</text>
<text x="92" y="47.7">5</text>
<text x="98.6" y="44.8" transform="rotate(-90 98.6 44.8)">3</text>
<text x="42.2" y="48.3">6</text>
<text x="42.2" y="50.2">7</text>
<text x="42.2" y="52.1">8</text>
<text x="48.5" y="48.3">K_A</text>
<text x="48.5" y="52.1">K_B</text>
<text x="48.5" y="50.2">A_B</text>
<text x="148.9" y="52.2" transform="rotate(-90 148.9 52.2)">12</text>
<text x="156.4" y="52.2" transform="rotate(-90 156.4 52.2)">8</text>
<text x="98.6" y="54.2" transform="rotate(-90 98.6 54.2)">4</text>
<text x="133" y="56.1">10</text>
<text x="133.9" y="58">2</text>
<text x="137.5" y="58.9">ENB2</text>
<text x="137.5" y="57">ENB1</text>
<text x="149.9" y="58.5" transform="rotate(-90 149.9 58.5)">VCC</text>
<text x="157.3" y="58.1" transform="rotate(-90 157.3 58.1)">Vref</text>
<text x="133.9" y="63.5">4</text>
<text x="133.9" y="65.4">7</text>
<text x="137.5" y="64.5">Tx0</text>
<text x="160" y="61.7">CANH1</text>
<text x="160.3" y="63.5">CANL1</text>
<text x="168.5" y="60.8">13</text>
<text x="168.5" y="62.6">14</text>
<text x="133.9" y="69.1">3</text>
<text x="133.9" y="71">9</text>
<text x="137.5" y="70.1">Text</text>
<text x="137.5" y="66.3">Rx0</text>
<text x="137.5" y="71.9">Rint</text>
<text x="160" y="67.3">CANH2</text>
<text x="160.3" y="69.1">CANL2</text>
<text x="168.5" y="68.2">18</text>
<text x="168.5" y="66.3">19</text>
<text x="97.6" y="76.6">2</text>
<text x="104.2" y="73.6" transform="rotate(-90 104.2 73.6)">6</text>
<text x="148" y="75.6" transform="rotate(-90 148 75.6)">GND</text>
<text x="149.9" y="75.6" transform="rotate(-90 149.9 75.6)">GND</text>
<text x="152.7" y="75.6" transform="rotate(-90 152.7 75.6)">GND</text>
<text x="154.5" y="75.6" transform="rotate(-90 154.5 75.6)">GND</text>
<text x="156.4" y="75.6" transform="rotate(-90 156.4 75.6)">GND</text>
<text x="5.3" y="80.5">B</text>
<text x="42.8" y="79.3">1</text>
<text x="42.8" y="81.2">2</text>
<text x="42.8" y="83.1">3</text>
<text x="49.3" y="79.3">SH1</text>
<text x="49.3" y="81.2">SH2</text>
<text x="104.2" y="83" transform="rotate(-90 104.2 83)">1</text>
<text x="147.1" y="79.3" transform="rotate(-90 147.1 79.3)">5</text>
<text x="148.9" y="79.3" transform="rotate(-90 148.9 79.3)">6</text>
<text x="151.7" y="80.1" transform="rotate(-90 151.7 80.1)">15</text>
<text x="153.6" y="80.1" transform="rotate(-90 153.6 80.1)">16</text>
<text x="155.4" y="80.1" transform="rotate(-90 155.4 80.1)">17</text>
<text x="290.2" y="80.5">B</text>
<text x="42.8" y="84.9">4</text>
<text x="42.8" y="86.8">5</text>
<text x="42.8" y="88.6">6</text>
<text x="49" y="88.6">K_A</text>
<text x="49" y="86.8">A_A</text>
<text x="42.8" y="90.5">7</text>
<text x="42.8" y="92.4">8</text>
<text x="49.1" y="92.4">K_B</text>
<text x="49.1" y="90.5">A_B</text>
<text x="148" y="100.6" transform="rotate(-90 148 100.6)">12</text>
<text x="155.4" y="100.6" transform="rotate(-90 155.4 100.6)">8</text>
<text x="132.1" y="104.4">10</text>
<text x="132.9" y="106.3">2</text>
<text x="136.6" y="107.2">ENB2</text>
<text x="136.6" y="105.4">ENB1</text>
<text x="148.9" y="106.8" transform="rotate(-90 148.9 106.8)">VCC</text>
<text x="156.4" y="106.4" transform="rotate(-90 156.4 106.4)">Vref</text>
<text x="132.9" y="111.9">4</text>
<text x="132.9" y="113.7">7</text>
<text x="136.6" y="112.8">Tx0</text>
<text x="159.1" y="110">CANH1</text>
<text x="159.3" y="111.9">CANL1</text>
<text x="167.5" y="109.1">13</text>
<text x="167.5" y="110.9">14</text>
<text x="132.9" y="117.5">3</text>
<text x="132.9" y="119.3">9</text>
<text x="136.6" y="118.4">Text</text>
<text x="136.6" y="114.7">Rx0</text>
<text x="159.1" y="115.6">CANH2</text>
<text x="159.3" y="117.5">CANL2</text>
<text x="167.5" y="116.5">18</text>
<text x="167.5" y="114.7">19</text>
<text x="214.8" y="119.3">1</text>
<text x="41.8" y="122.1">1</text>
<text x="41.8" y="125.8">2</text>
<text x="45.4" y="123">EN</text>
<text x="52.9" y="123">VIN</text>
<text x="58.6" y="125.8">7</text>
<text x="58.6" y="122.1">8</text>
<text x="136.6" y="120.2">Rint</text>
<text x="147.1" y="124" transform="rotate(-90 147.1 124)">GND</text>
<text x="148.9" y="124" transform="rotate(-90 148.9 124)">GND</text>
<text x="151.7" y="124" transform="rotate(-90 151.7 124)">GND</text>
<text x="153.6" y="124" transform="rotate(-90 153.6 124)">GND</text>
<text x="155.4" y="124" transform="rotate(-90 155.4 124)">GND</text>
<text x="214.8" y="121.2">2</text>
<text x="214.8" y="123">3</text>
<text x="214.8" y="124.9">4</text>
<text x="41.8" y="129.5">3</text>
<text x="45.4" y="126.7">VFB</text>
<text x="45.4" y="130.5">VREG5</text>
<text x="51.5" y="126.7">VBST</text>
<text x="53.3" y="130.5">SW</text>
<text x="58.6" y="129.5">6</text>
<text x="146.1" y="127.6" transform="rotate(-90 146.1 127.6)">5</text>
<text x="148" y="127.6" transform="rotate(-90 148 127.6)">6</text>
<text x="150.8" y="128.4" transform="rotate(-90 150.8 128.4)">15</text>
<text x="152.7" y="128.4" transform="rotate(-90 152.7 128.4)">16</text>
<text x="154.5" y="128.4" transform="rotate(-90 154.5 128.4)">17</text>
<text x="214.8" y="126.7">5</text>
<text x="214.8" y="128.6">6</text>
<text x="214.8" y="130.5">7</text>
<text x="5.3" y="132.2">C</text>
<text x="41.8" y="133.3">4</text>
<text x="45.4" y="134.2">SS</text>
<text x="51.4" y="137.9">EPAD</text>
<text x="52.2" y="134.2">GND</text>
<text x="58.6" y="133.3">5</text>
<text x="58.6" y="137">EPAD</text>
<text x="214.8" y="132.3">8</text>
<text x="214.8" y="134.2">9</text>
<text x="214.8" y="136">10</text>
<text x="290.2" y="132.2">C</text>
<text x="214.8" y="161.2">1</text>
<text x="214.8" y="163.1">2</text>
<text x="214.8" y="164.9">3</text>
<text x="214.8" y="166.8">4</text>
<text x="214.8" y="168.7">5</text>
<text x="214.8" y="170.5">6</text>
<text x="214.8" y="172.4">7</text>
<text x="214.8" y="174.2">8</text>
<text x="214.8" y="176.1">9</text>
<text x="214.8" y="178">10</text>
<text x="5.3" y="183.7">D</text>
<text x="290.2" y="183.7">D</text>
<text x="224.6" y="191">Title</text>
<text x="224.6" y="196.5">Size</text>
<text x="233.9" y="196.5">Number</text>
<text x="271.2" y="196.5">Revision</text>
<text x="224.6" y="202.1">Date:</text>
<text x="224.6" y="204">File:</text>
<text x="225.6" y="199.3">A3</text>
<text x="233" y="202.1">2016/10/25</text>
<text x="233" y="204">E:\working\..\CX070301.SchDoc</text>
<text x="261.9" y="202.1">Sheet</text>
<text x="261.9" y="204">Drawn By:</text>
<text x="267.4" y="202.1">of</text>
<text x="21.7" y="206.8">1</text>
<text x="57.8" y="206.8">2</text>
<text x="93.8" y="206.8">3</text>
<text x="129.9" y="206.8">4</text>
<text x="165.9" y="206.8">5</text>
<text x="202" y="206.8">6</text>
<text x="238.1" y="206.8">7</text>
<text x="274.2" y="206.8">8</text>
</g>
<g font-size="1.7" fill="#800000">
<text x="117.6" y="23.6">+12V</text>
<text x="138" y="23.6">+12V</text>
<text x="67.3" y="34.4">+5V</text>
<text x="117.6" y="32.9">GND</text>
<text x="138.1" y="32.9">GND</text>
<text x="29.3" y="36.3">+12V</text>
<text x="31.2" y="43.7">CANH</text>
<text x="31.2" y="45.5">CANL</text>
<text x="58.6" y="47.4">LEDA</text>
<text x="83.6" y="45.9">+5V</text>
<text x="100" y="42.2">LEDB</text>
<text x="147.7" y="45.9">+5V</text>
<text x="185.4" y="45.3">+5V</text>
<text x="58.6" y="51.1">LEDB</text>
<text x="29.4" y="56.7">GND</text>
<text x="185" y="58.4">GND</text>
<text x="214.9" y="54.2">CANH_EX1</text>
<text x="230.7" y="54.2">CANL_EX1</text>
<text x="97.2" y="60.8">GND</text>
<text x="121.4" y="61.7">GND</text>
<text x="126.9" y="65.4">Rx0</text>
<text x="172.5" y="60.8">CANH</text>
<text x="172.5" y="62.6">CANL</text>
<text x="106.5" y="71">LEDA</text>
<text x="172.5" y="66.3">CANH_EX1</text>
<text x="172.5" y="68.2">CANL_EX1</text>
<text x="29.9" y="76.6">+12V</text>
<text x="67.9" y="74.7">+5V</text>
<text x="92.5" y="76.6">Rx0</text>
<text x="224.5" y="74.6">GND</text>
<text x="31.8" y="84">CANH</text>
<text x="215.3" y="81.2">CANH_EX2</text>
<text x="231.1" y="81.2">CANL_EX2</text>
<text x="31.8" y="85.9">CANL</text>
<text x="59.2" y="87.7">LEDA</text>
<text x="102.8" y="89.6">GND</text>
<text x="150.2" y="87.7">GND</text>
<text x="59.2" y="91.4">LEDB</text>
<text x="146.8" y="94.2">+5V</text>
<text x="29.9" y="97">GND</text>
<text x="61.7" y="101.7">+12V</text>
<text x="185.2" y="100.7">+5V</text>
<text x="225" y="101.7">GND</text>
<text x="20.2" y="112.8">+5V</text>
<text x="120.4" y="110">GND</text>
<text x="171.6" y="109.1">CANH</text>
<text x="171.6" y="110.9">CANL</text>
<text x="184.9" y="113.7">GND</text>
<text x="73" y="118.4">GND</text>
<text x="171.6" y="114.7">CANH_EX2</text>
<text x="171.6" y="116.5">CANL_EX2</text>
<text x="208.3" y="116.5">+5V</text>
<text x="234.9" y="116.5">CANH_EX1</text>
<text x="60.8" y="125.8">VBST</text>
<text x="202.3" y="125.8">CANH_EX1</text>
<text x="234.9" y="122.1">CANL_EX1</text>
<text x="102.2" y="127.7">+5V</text>
<text x="202.3" y="127.7">CANL_EX1</text>
<text x="149.3" y="136">GND</text>
<text x="199.6" y="135.1">GND</text>
<text x="66.1" y="139.3" transform="rotate(-90 66.1 139.3)">VBST</text>
<text x="59" y="149.1">GND</text>
<text x="144" y="147.2">+5V</text>
<text x="233" y="155.6">CANL_EX2</text>
<text x="208.3" y="158.4">+5V</text>
<text x="233" y="161.2">CANH_EX2</text>
<text x="202.3" y="167.7">CANL_EX2</text>
<text x="143.7" y="172.4">GND</text>
<text x="202.3" y="169.6">CANH_EX2</text>
<text x="199.6" y="177">GND</text>
</g>
<g font-size="1.7" fill="#000080">
<text x="123.2" y="23.6">J1</text>
<text x="143.7" y="23.6">J2</text>
<text x="123.2" y="31">Header 2</text>
<text x="143.7" y="31">Header 2</text>
<text x="40.9" y="36.3">J3</text>
<text x="65.9" y="39.7">R8</text>
<text x="65.9" y="41.6">0603</text>
<text x="72.4" y="39.7">R9</text>
<text x="72.4" y="41.6">0603</text>
<text x="65.9" y="43.4">470</text>
<text x="72.4" y="43.4">470</text>
<text x="101.6" y="47.6">Q2B</text>
<text x="101.6" y="49.4">BSS138BKS</text>
<text x="137.2" y="53.3">U2</text>
<text x="188.5" y="50.7">C5</text>
<text x="188.5" y="52.6">0603</text>
<text x="223.1" y="53.4">R6</text>
<text x="40.9" y="54.8">RJ45ISL</text>
<text x="188.5" y="54.4">0.1μF</text>
<text x="216.6" y="59.5">C7</text>
<text x="223.1" y="58.6">60.4</text>
<text x="223.1" y="56.7">0603</text>
<text x="216.6" y="63.2">100pF</text>
<text x="216.6" y="61.3">0603</text>
<text x="238.7" y="64">100pF</text>
<text x="238.7" y="60.2">C8</text>
<text x="238.7" y="62.1">0603</text>
<text x="41.4" y="76.6">J4</text>
<text x="107.2" y="76.4">Q2A</text>
<text x="66.4" y="83.8">470</text>
<text x="66.4" y="80.1">R10</text>
<text x="66.4" y="82">0603</text>
<text x="72.9" y="83.8">470</text>
<text x="72.9" y="80.1">R11</text>
<text x="72.9" y="82">0603</text>
<text x="107.2" y="78.2">BSS138BKS</text>
<text x="157.6" y="78.4">AMIS42700WCGA4H</text>
<text x="223.5" y="80.4">R7</text>
<text x="223.5" y="83.8">0603</text>
<text x="217" y="86.6">C9</text>
<text x="217" y="88.5">0603</text>
<text x="223.5" y="85.7">60.4</text>
<text x="239.2" y="87.4">C10</text>
<text x="239.2" y="89.2">0603</text>
<text x="41.4" y="95.1">RJ45ISL</text>
<text x="217" y="90.3">100pF</text>
<text x="239.2" y="91.1">100pF</text>
<text x="136.2" y="101.7">U3</text>
<text x="41.1" y="107.1">R12</text>
<text x="69" y="107.1">C1</text>
<text x="76.5" y="107.1">C2</text>
<text x="83" y="107.1">C3</text>
<text x="188.3" y="106.1">C6</text>
<text x="188.3" y="108">0603</text>
<text x="41.1" y="110.8">10K</text>
<text x="41.1" y="108.9">0603</text>
<text x="69" y="110.8">10μF</text>
<text x="69" y="108.9">0805</text>
<text x="76.5" y="110.8">10μF</text>
<text x="76.5" y="108.9">0805</text>
<text x="83" y="110.8">0.1μF</text>
<text x="83" y="108.9">0603</text>
<text x="188.3" y="109.8">0.1μF</text>
<text x="22.5" y="119.1">R1</text>
<text x="44.1" y="118.4">U1</text>
<text x="197.1" y="115.9">TP1</text>
<text x="213.5" y="116.5">P1_UP</text>
<text x="230.5" y="115.9">TP2</text>
<text x="230.5" y="119.1">TestPoint</text>
<text x="16" y="123.8">8200pF</text>
<text x="16" y="120.1">C4</text>
<text x="16" y="121.9">0603</text>
<text x="22.5" y="122.9">124K</text>
<text x="22.5" y="121">0603</text>
<text x="197.1" y="120.7">T</text>
<text x="198.1" y="120.7">estPoint</text>
<text x="230.5" y="121.5">TP3</text>
<text x="230.5" y="124.6">TestPoint</text>
<text x="72" y="128.6">L1</text>
<text x="72" y="132">ASPI-0630LR-3R3M</text>
<text x="156.7" y="126.7">AMIS42700WCGA4H</text>
<text x="22.5" y="135.9">R2</text>
<text x="22.5" y="137.7">0603</text>
<text x="68.1" y="136.8">0.1μF</text>
<text x="68.1" y="133.1">C13</text>
<text x="68.1" y="134.9">0603</text>
<text x="72" y="133.8">3.3μH, 10A</text>
<text x="89.7" y="137">22μF,6.3V,low-ESR</text>
<text x="90.4" y="133.1">C14</text>
<text x="90.4" y="134.9">0805</text>
<text x="105.3" y="133.1">C15</text>
<text x="105.3" y="134.9">0805</text>
<text x="105.5" y="137">22μF,6.3V,low-ESR</text>
<text x="204.5" y="133.9">TP4</text>
<text x="204.5" y="135.8">TestPoint</text>
<text x="22.5" y="139.6">22.1K</text>
<text x="30.9" y="143.3">1μF</text>
<text x="30.9" y="139.6">C11</text>
<text x="30.9" y="141.4">0805</text>
<text x="38.3" y="143.3">8200pF</text>
<text x="38.3" y="139.6">C12</text>
<text x="38.3" y="141.4">0603</text>
<text x="44.1" y="140.9">TPS54528DDAR</text>
<text x="213.5" y="138.8">Molex 52271-1079</text>
<text x="146.3" y="152.6">R4</text>
<text x="146.3" y="154.5">0603</text>
<text x="228.7" y="155">TP5</text>
<text x="146.3" y="156.3">470</text>
<text x="213.5" y="158.4">P2_DOWN</text>
<text x="228.7" y="158.1">TestPoint</text>
<text x="228.7" y="160.5">TP6</text>
<text x="149.6" y="163.8">PWR</text>
<text x="149.6" y="165.6">Green</text>
<text x="228.7" y="163.7">TestPoint</text>
<text x="213.5" y="180.7">Molex 52271-1079</text>
</g>
</svg>
